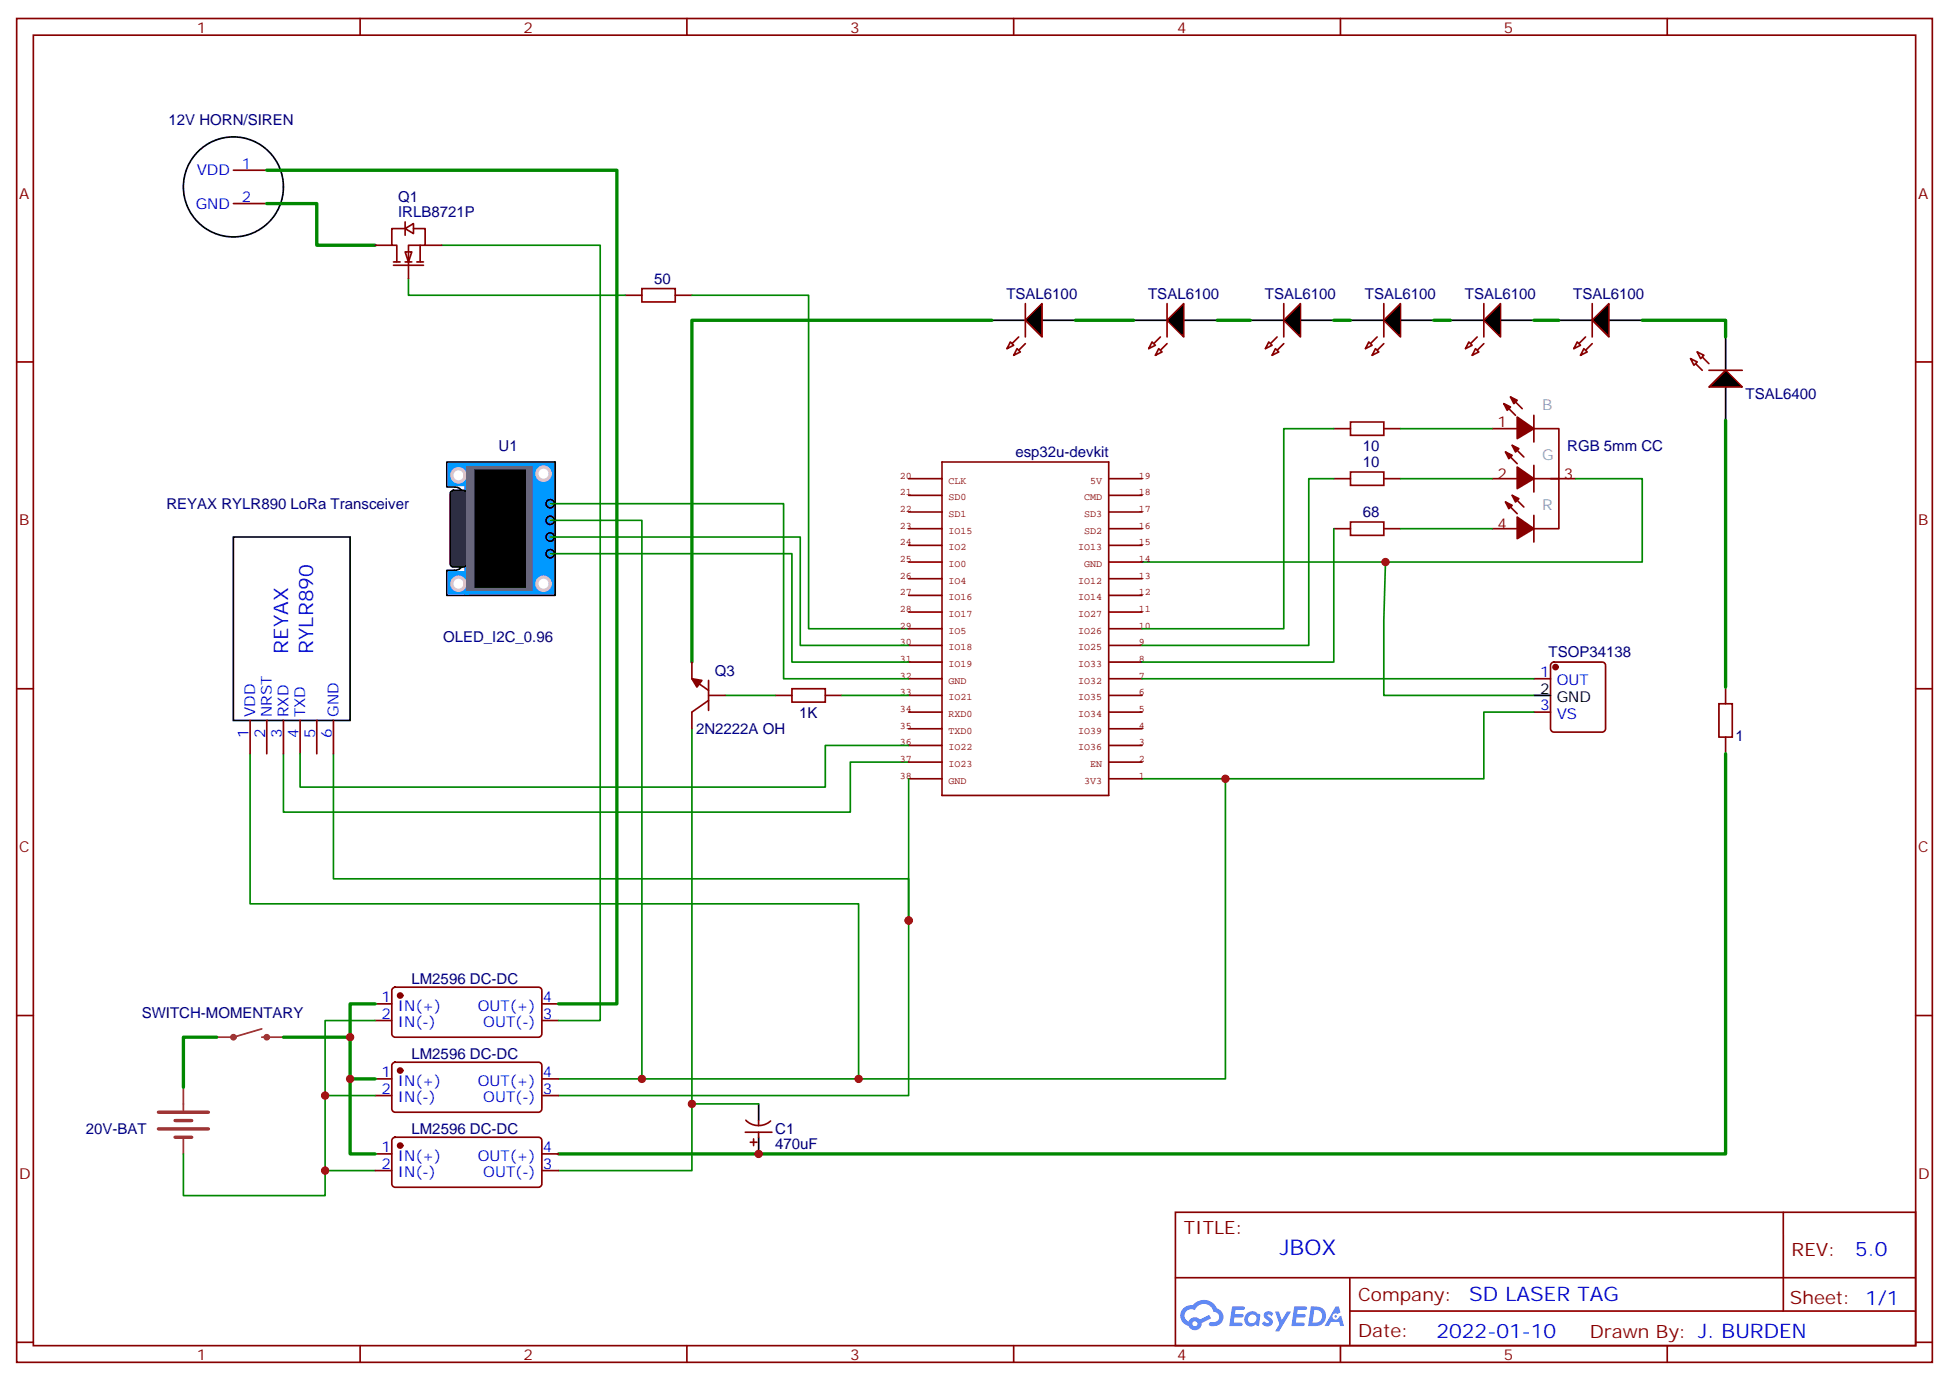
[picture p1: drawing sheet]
<svg xmlns="http://www.w3.org/2000/svg" width="412mm" height="292mm" viewBox="0 0 412 292" stroke-linecap="round" stroke-linejoin="round" font-family="sans-serif">
<g fill="none" stroke="#870000" stroke-width=".35">
<path d="M3.5 3.9h405.4v284.4h-405.4zM7.1 7.4h398.2v277.3h-398.2zM76.2 3.9v3.5M145.3 3.9v3.5M214.5 3.9v3.5M283.6 3.9v3.5M352.8 3.9v3.5M3.5 76.6h3.6M405.3 76.6h3.6M3.5 145.7h3.6M405.3 145.7h3.6M3.5 214.9h3.6"/>
<path d="M405.3 214.9h3.6M248.7 256.5h156.6v28.2h-156.6zM377.3 256.5v20.9M248.7 270.4h156.5M285.6 277.4h119.6M285.6 270.4v14.1M3.5 284h3.6M76.2 284.7v3.6M145.3 284.7v3.6M214.5 284.7v3.6M283.6 284.7v3.6M352.8 284.7v3.6"/>
<path d="M405.3 284h3.6"/>
</g>
<g fill="#5487ff">
<path d="M267.7 277.7a1.22 1.22 0 0 1 1.7 .2l-.4 .6a.47 .47 0 0 0-.3-.4 .47 .47 0 0 0-.5 .2v.1a1.55 1.55 0 0 1 1.1 1.5 1.34 1.34 0 0 1-2.3 .2l.5-.6 .7 .5a.29 .29 0 0 0 .3-.3 .29 .29 0 0 0-.2-.3 1.04 1.04 0 0 1-.6-1.7z"/>
<path d="M260.7 276.4h2.1a.43 .43 0 0 1 .5 .1 .43 .43 0 0 1 .1 .5l-.3 .2h-1.7l-.1 .8h1.5a.37 .37 0 0 1 .3 .4 .37 .37 0 0 1-.3 .4h-1.6l-.2 1.1h1.3a.43 .43 0 0 1 .5 0 .43 .43 0 0 1 .1 .5l-.3 .2h-2.5z"/>
<path d="M273.8 276.4h2.2a.43 .43 0 0 1 .4 .1 .43 .43 0 0 1 .1 .5l-.3 .2h-1.6l-.2 .8h1.6a.37 .37 0 0 1 .3 .4 .37 .37 0 0 1-.4 .4h-1.6l-.1 1.1h1.3a.43 .43 0 0 1 .4 0 .43 .43 0 0 1 .1 .5l-.3 .2h-2.4z"/>
<path d="M282.6 276.4h.7l.3 1.3-.6 .3a.69 .69 0 0 0-1 .3 .69 .69 0 0 0 .4 .9 .69 .69 0 0 0 .9-.6l.5-.2 .6 2.2h-.8l-.2-.9h-1.8l-.5 .9h-.8z"/>
<path d="M269.8 277.5h.8l.6 1.8 1.1-1.8h.9l-2.6 4.2h-.8l.9-1.5z"/>
<path d="M277.4 276.4l-.6 4.2h1.3a2.11 2.11 0 0 0 2.5-2.1 2.11 2.11 0 0 0-2.5-2.1zM278.1 277.2a1.39 1.39 0 0 1 1.7 1.4 1.39 1.39 0 0 1-1.8 1.3h-.3z"/>
<path d="M263.7 278.1a1.47 1.47 0 0 0-.1 2.1 1.47 1.47 0 0 0 2.1 .1l.7 .3 .3-2.3-.2-.3h-.4a1.49 1.49 0 0 0-2.4 .1zM264.4 278.4a.92 .92 0 0 1 1.5 .5 .92 .92 0 0 1-1.3 1.1 .9 .9 0 0 1-.2-1.6z"/>
<path d="M250.4 276.8a2.18 2.18 0 0 0 1.1 3.7 1.44 1.44 0 0 0 1.6 .9 1.44 1.44 0 0 0 1.2-1.4l2-1-.5-.8-1.9 1a1.47 1.47 0 0 0-2.4 .4 1.39 1.39 0 0 1-.7-1.9 1.39 1.39 0 0 1 2-.5 2.08 2.08 0 0 1 2.2-1.3 2.08 2.08 0 0 1 1.8 1.7 1.07 1.07 0 0 1 1.2 1 1.07 1.07 0 0 1-1 1.1h-.7a.43 .43 0 0 0-.5 .4 .43 .43 0 0 0 .4 .5 2 2 0 0 0 2.4-1 2 2 0 0 0-.7-2.6l-.4-.2a2.98 2.98 0 0 0-5.1-.6l-1.1 .1zM252.3 280.1a.55 .55 0 0 1 1.1 0 .55 .55 0 0 1-1.1 0z"/>
<circle cx="282.6" cy="278.5" r=".26"/>
</g>
<g fill="#870000" stroke="#870000" stroke-width=".35">
<path d="M318.2 85.4l1.4 .7-.7 .7z"/>
<path d="M319.6 84l1.4 .7-.7 .7z"/>
<path d="M321 88.2l3.6 2.5-3.6 2.1z"/>
<path d="M318.6 95.6l1.4 .7-.7 .7z"/>
<path d="M320 94.2l1.4 .7-.7 .7z"/>
<path d="M321 98.8l3.6 2.5-3.6 2.1z"/>
<path d="M318.6 106.2l1.4 .7-.7 .7z"/>
<path d="M320 104.8l1.4 .7-.7 .7z"/>
<path d="M321 109.4l3.6 2.5-3.6 2.1z"/>
<circle cx="329.1" cy="141.1" r=".53"/>
</g>
<g fill="none" stroke="#870000" stroke-width=".35">
<path d="M49.4 36h7M49.4 43.1h7M245.5 71.3l-2.4 2.5M246.9 72.7l-2.4 2.5M315.7 90.7h5.3M318.2 85.4l2.5 2.5M318.6 95.6l2.4 2.5M319.6 84l2.5 2.5M320 94.2l2.4 2.5M324.6 90.7h5.2v21.2h-5.2M324.6 87.9v5.6M324.6 98.5v5.6"/>
<path d="M315.7 101.3h5.3M315.7 111.9h5.3M318.6 106.2l2.4 2.5M320 104.8l2.4 2.5M324.6 101.3h8.8M324.6 109v5.7M52.9 152.4v7.1M56.4 152.4v7.1M60 152.4v7.1M63.5 152.4v7.1M67 152.4v7.1M70.6 152.4v7.1"/>
<path d="M164 147.1h3.6M167.6 145.7h7v2.9h-7zM174.6 147.1h3.6M324.6 143.6h3.5M324.6 150.7h3.5M328.3 140.3l.5-.2h10.2a.71 .71 0 0 1 .7 .7v13.4a.76 .76 0 0 1-.7 .7h-10.2a.76 .76 0 0 1-.7-.7v-13.4zM363.7 148.9h2.8v7.1h-2.8zM365.1 145.4v3.5M365.1 156v3.5"/>
</g>
<g fill="none" stroke="#000" stroke-width=".35">
<path d="M239.9 67.8h7M250.5 67.8h7M49.4 113.6h24.7v38.8h-24.7zM324.6 147.1h3.5"/>
<circle cx="49.4" cy="39.5" r="10.6"/>
</g>
<path d="M293.2 118.9l-.4 12.4v15.8h31.8M52.9 159.5v31.7h128.8v37.1M60 159.5v12.3h119.9v-10.5h12.4M70.6 159.5v26.4h121.7v8.9M324.6 150.7h-10.6v14.1h-54.7" fill="none" stroke="#008700" stroke-width=".35"/>
<path d="M246.9 67.8l3.6-3.6v7.1z" fill="#000" stroke="#870000" stroke-width=".35"/>
<g fill="#f0f0f0" stroke="#870000" stroke-width=".35">
<path d="M243.8 72.4l.7 .7-1.4 .7z"/>
<path d="M245.2 73.8l.7 .7-1.4 .7z"/>
</g>
<path d="M215.5 71.3l-2.4 2.5M217 72.7l-2.5 2.5M246.9 64.2v7.1" fill="none" stroke="#870000" stroke-width=".35"/>
<path d="M209.9 67.8h7.1M220.5 67.8h7" fill="none" stroke="#000" stroke-width=".35"/>
<path d="M217 67.8l3.5-3.6v7.1z" fill="#000" stroke="#870000" stroke-width=".35"/>
<g fill="#f0f0f0" stroke="#870000" stroke-width=".35">
<path d="M213.8 72.4l.7 .7-1.4 .7z"/>
<path d="M215.2 73.8l.7 .7-1.4 .7z"/>
</g>
<g fill="none" stroke="#870000" stroke-width=".35">
<path d="M132.3 62.5h3.5M135.8 61.1h7.1v2.8h-7.1zM142.9 62.5h3.5M217 64.2v7.1M270.2 71.3l-2.4 2.5M271.6 72.7l-2.4 2.5M282.2 90.7h3.6M285.8 99.9h7v2.8h-7zM285.8 89.3h7v2.8h-7zM292.8 90.7h3.5M282.2 111.9h3.6M282.2 101.3h3.6"/>
<path d="M285.8 110.5h7v2.8h-7zM292.8 111.9h3.5M292.8 101.3h3.5"/>
</g>
<path d="M86.4 58.9v3.6h45.9M146.4 62.5h24.7v70.5h21.2M296.3 90.7h19.4M296.3 111.9h19.4M296.3 101.3h19.4M333.4 101.3h14.1v17.6h-105.8M146.4 154.2v93.5h-28.2M241.7 164.8h17.6v63.5h-141.1M192.3 194.8v37h-74.1M38.8 244.2v8.8h30v-5.3h10.6" fill="none" stroke="#008700" stroke-width=".35"/>
<path d="M56.4 43.1h10.6v8.8h12.4M209.9 67.8h-63.5v72.3M227.5 67.8h12.4M365.1 159.5v84.7h-246.9M45.9 219.5h-7.1v10.5" fill="none" stroke="#008700" stroke-width=".71"/>
<g fill="none" stroke="#8c2424" stroke-width=".71">
<path d="M33.5 235.3h10.6M33.5 238.9h10.6M37 237.1h3.6M37 240.6h3.6"/>
<circle cx="49.4" cy="219.5" r=".35"/>
<circle cx="56.4" cy="219.5" r=".35"/>
</g>
<path d="M55.4 217.7l-6 1.8h-3.5M55.4 219.5h4.6M38.8 230v5M38.8 240.6v3.6" fill="none" stroke="#8c2424" stroke-width=".35"/>
<path d="M264.6 67.8h7M275.2 67.8h7" fill="none" stroke="#000" stroke-width=".35"/>
<path d="M271.6 67.8l3.6-3.6v7.1z" fill="#000" stroke="#870000" stroke-width=".35"/>
<g fill="#f0f0f0" stroke="#870000" stroke-width=".35">
<path d="M268.5 72.4l.7 .7-1.4 .7z"/>
<path d="M269.9 73.8l.7 .7-1.4 .7z"/>
</g>
<path d="M271.6 64.2v7.1M291.4 71.3l-2.5 2.5M292.8 72.7l-2.5 2.5" fill="none" stroke="#870000" stroke-width=".35"/>
<path d="M257.5 67.8h7.1" fill="none" stroke="#008700" stroke-width=".71"/>
<path d="M285.8 67.8h7M296.3 67.8h7.1" fill="none" stroke="#000" stroke-width=".35"/>
<path d="M292.8 67.8l3.5-3.6v7.1z" fill="#000" stroke="#870000" stroke-width=".35"/>
<g fill="#f0f0f0" stroke="#870000" stroke-width=".35">
<path d="M289.6 72.4l.7 .7-1.4 .7z"/>
<path d="M291 73.8l.7 .7-1.4 .7z"/>
</g>
<path d="M292.8 64.2v7.1M312.6 71.3l-2.5 2.5M314 72.7l-2.5 2.5" fill="none" stroke="#870000" stroke-width=".35"/>
<path d="M282.2 67.8h3.6" fill="none" stroke="#008700" stroke-width=".71"/>
<path d="M306.9 67.8h7.1M317.5 67.8h7.1" fill="none" stroke="#000" stroke-width=".35"/>
<path d="M314 67.8l3.5-3.6v7.1z" fill="#000" stroke="#870000" stroke-width=".35"/>
<g fill="#f0f0f0" stroke="#870000" stroke-width=".35">
<path d="M310.8 72.4l.7 .7-1.4 .7z"/>
<path d="M312.2 73.8l.7 .7-1.4 .7z"/>
</g>
<path d="M314 64.2v7.1M335.5 71.3l-2.5 2.5M336.9 72.7l-2.5 2.5" fill="none" stroke="#870000" stroke-width=".35"/>
<path d="M303.4 67.8h3.5" fill="none" stroke="#008700" stroke-width=".71"/>
<path d="M329.8 67.8h7.1M340.4 67.8h7.1" fill="none" stroke="#000" stroke-width=".35"/>
<path d="M336.9 67.8l3.5-3.6v7.1z" fill="#000" stroke="#870000" stroke-width=".35"/>
<g fill="#f0f0f0" stroke="#870000" stroke-width=".35">
<path d="M333.7 72.4l.7 .7-1.4 .7z"/>
<path d="M335.1 73.8l.7 .7-1.4 .7z"/>
</g>
<path d="M336.9 64.2v7.1M357.7 75.9l2.5 2.5M359.1 74.5l2.5 2.4" fill="none" stroke="#870000" stroke-width=".35"/>
<path d="M324.6 67.8h5.2" fill="none" stroke="#008700" stroke-width=".71"/>
<path d="M365.1 71.3v7.1M365.1 81.9v7" fill="none" stroke="#000" stroke-width=".35"/>
<path d="M361.6 81.9l3.5-3.5 3.6 3.5z" fill="#000" stroke="#870000" stroke-width=".35"/>
<g fill="#f0f0f0" stroke="#870000" stroke-width=".35">
<path d="M359.1 74.5l1.4 .7-.7 .7z"/>
<path d="M357.7 75.9l1.4 .7-.7 .7z"/>
</g>
<g fill="none" stroke="#870000" stroke-width=".35">
<path d="M361.6 78.4h7.1M79.4 212.4h3.5M79.4 215.9h3.5M83.1 209.1l.5-.2h30.3a.71 .71 0 0 1 .8 .7v9.2a.76 .76 0 0 1-.8 .7h-30.3a.76 .76 0 0 1-.7-.7v-9.2zM114.7 212.4h3.5M114.7 215.9h3.5M79.4 228.3h3.5M79.4 231.8h3.5M83.1 225l.5-.2h30.3a.71 .71 0 0 1 .8 .7v9.1a.76 .76 0 0 1-.8 .7h-30.3a.76 .76 0 0 1-.7-.7v-9.1zM114.7 228.3h3.5M114.7 231.8h3.5M157.7 239.6h5.6"/>
<path d="M157.8 237a3.8 3.8 0 0 0 5.3 .2M160.5 237.1v1.1M160.5 239.6v1M79.4 244.2h3.5M79.4 247.7h3.5M83.1 240.8l.5-.2h30.3a.71 .71 0 0 1 .8 .7v9.2a.76 .76 0 0 1-.8 .7h-30.3a.76 .76 0 0 1-.7-.7v-9.2zM114.7 244.2h3.5M114.7 247.7h3.5M158.7 241.7h1.5M159.5 241v1.4"/>
</g>
<path d="M56.4 36h74.1v176.4h-12.3M347.5 67.8h17.6v3.5M365.1 88.9v56.5M74.1 219.5v8.8h5.3M79.4 212.4h-5.3v7.1h-14.1M74.1 228.3v15.9h5.3" fill="none" stroke="#008700" stroke-width=".71"/>
<g fill="none" stroke="#850000" stroke-width=".35">
<path d="M199.3 97.8h35.3v70.5h-35.3zM192.3 118.9h7M192.3 115.4h7M192.3 111.9h7M192.3 108.3h7M192.3 104.8h7M192.3 101.3h7M234.6 118.9h7.1M234.6 115.4h7.1M234.6 111.9h7.1M234.6 108.3h7.1M234.6 104.8h7.1"/>
<path d="M234.6 101.3h7.1M192.3 133h7M192.3 129.5h7M192.3 126h7M192.3 122.4h7M192.3 136.6h7M234.6 133h7.1M234.6 129.5h7.1M234.6 126h7.1M234.6 122.4h7.1M234.6 136.6h7.1M192.3 157.7h7"/>
<path d="M192.3 140.1h7M192.3 143.6h7M192.3 147.1h7M192.3 150.7h7M192.3 154.2h7M234.6 157.7h7.1M234.6 140.1h7.1M234.6 143.6h7.1M234.6 147.1h7.1M234.6 150.7h7.1M234.6 154.2h7.1M192.3 164.8h7"/>
<path d="M192.3 161.3h7M234.6 164.8h7.1M234.6 161.3h7.1"/>
</g>
<path d="M93.5 51.9h33.5v164h-8.8M282.2 90.7h-10.6v42.3h-29.9M282.2 111.9v28.2h-40.5M282.2 101.3h-5.3v35.3h-35.2M153.5 147.1h10.5M178.2 147.1h14.1M192.3 157.7h-17.7v8.8h-111.1v-7M241.7 143.6h82.9M192.3 164.8v30M79.4 215.9h-10.6v15.9M79.4 231.8h-10.6v15.9M146.4 233.6h14.1" fill="none" stroke="#008700" stroke-width=".35"/>
<g fill="#870000" stroke="#870000" stroke-width=".35">
<circle cx="84.7" cy="210.6" r=".53"/>
<circle cx="84.7" cy="226.5" r=".53"/>
<circle cx="84.7" cy="242.4" r=".53"/>
</g>
<path d="M160.5 233.6v3.5M160.5 240.6v3.6" fill="none" stroke="#000" stroke-width=".35"/>
<path d="M98.1 97.8h19.4v28.2h-19.4z" fill="#09f" stroke="#fff" stroke-width=".35"/>
<path d="M117.5 97.8v28.2h-23v-5.3h1.8" fill="none" stroke="#000" stroke-width=".35"/>
<g fill="#fff">
<circle cx="116.4" cy="117.2" r=".18"/>
<circle cx="116.4" cy="113.6" r=".18"/>
<circle cx="116.4" cy="106.6" r=".18"/>
<circle cx="116.4" cy="110.1" r=".18"/>
</g>
<g fill="#fff" stroke="#ccc" stroke-width=".71">
<circle cx="115" cy="100.2" r="1.41"/>
<circle cx="115" cy="123.5" r="1.41"/>
</g>
<path d="M96.3 103a1.91 1.91 0 0 1 1.8 2M98.1 118.9a1.91 1.91 0 0 1-2 1.8" fill="none" stroke="#000" stroke-width=".35"/>
<path d="M98.1 104.8v14.1z" fill="#09f" stroke="#000" stroke-width=".35"/>
<g fill="none" stroke="#000" stroke-width=".35">
<path d="M117.5 97.8h-23v5.2h1.8"/>
<circle cx="116.4" cy="113.6" r=".88"/>
<circle cx="116.4" cy="110.1" r=".88"/>
<circle cx="116.4" cy="106.6" r=".88"/>
<circle cx="116.4" cy="117.2" r=".88"/>
</g>
<path d="M94.9 121h4.2v4.6h-4.2z" fill="#09f" stroke="#09f" stroke-width=".35"/>
<circle cx="97" cy="123.5" r="1.41" fill="#fff" stroke="#ccc" stroke-width=".71"/>
<path d="M94.9 98.1h4.2v4.6h-4.2z" fill="#09f" stroke="#09f" stroke-width=".35"/>
<circle cx="97" cy="100.6" r="1.41" fill="#fff" stroke="#ccc" stroke-width=".71"/>
<path d="M95.5 104l.5-.2h2.1a.71 .71 0 0 1 .7 .7v14.8a.76 .76 0 0 1-.7 .7h-2.1a.76 .76 0 0 1-.8-.7v-14.8z" fill="#333" stroke="#000" stroke-width=".35"/>
<path d="M98.8 98.8h13.7v26.1h-13.7z" fill="#666" stroke="#666" stroke-width=".35"/>
<path d="M100.5 99.5h10.6v24.7h-10.6z" fill="#000" stroke="#000" stroke-width=".35"/>
<path d="M116.4 113.6h52.9v23h23M116.4 117.2h51.2v22.9h24.7M116.4 106.6h49.4v37h26.5M116.4 110.1h19.4v118.2" fill="none" stroke="#008700" stroke-width=".35"/>
<g fill="#fff" stroke="#870000" stroke-width=".35">
<path d="M85.7 53.3h1.4l-.7 2.1z"/>
<path d="M85.7 48.4l1.8-1.1v2.1z"/>
</g>
<g fill="none" stroke="#870000" stroke-width=".35">
<path d="M79.4 51.9h3.5M83.3 56.1h6.3M83.3 55.4h1.4M85.7 48.4h-2.8v3.5h1.1v3.5M85.7 47v2.8M85.7 55.4h1.4M87.5 48.4h2.5v3.5h-3.6v7M88.2 55.4h1.4M88.9 51.9v3.5M90 51.9h3.5M146.4 140.1v3.5l3.5 2.5M149.9 148.2l-3.5 2.5v3.5"/>
<path d="M149.9 147.1h3.6M149.9 144v6.3"/>
</g>
<path d="M146.4 143.6l2.1 .4-1 1.4z" fill="#870000" stroke="#870000" stroke-width=".35"/>
<g fill="#c00">
<circle cx="192.3" cy="194.8" r=".88"/>
<circle cx="181.7" cy="228.3" r=".88"/>
<circle cx="68.8" cy="247.7" r=".88"/>
<circle cx="68.8" cy="231.8" r=".88"/>
<circle cx="74.1" cy="219.5" r=".88"/>
<circle cx="74.1" cy="228.3" r=".88"/>
<circle cx="259.3" cy="164.8" r=".88"/>
<circle cx="293.2" cy="118.9" r=".88"/>
<circle cx="160.5" cy="244.2" r=".88"/>
<circle cx="146.4" cy="233.6" r=".88"/>
<circle cx="135.8" cy="228.3" r=".88"/>
</g>
<text font-size="4.6" fill="#00f" x="270.8" y="265.5">JBOX</text>
<g font-size="4.2" fill="#00f">
<text x="60.9" y="138.3" transform="rotate(-90 60.9 138.3)">REYAX</text>
<text x="66.2" y="138.3" transform="rotate(-90 66.2 138.3)">RYLR890</text>
<text x="392.5" y="265.8">5.0</text>
<text x="310.9" y="275.3">SD LASER TAG</text>
<text x="304" y="283.1">2022-01-10</text>
</g>
<g font-size="3.9" fill="#800">
<text x="250.5" y="261.1">TITLE:</text>
<text x="379.1" y="265.8">REV:</text>
<text x="287.4" y="275.3">Company:</text>
<text x="378.7" y="275.9">Sheet: 1/1</text>
<text x="287.4" y="283">Date:</text>
<text x="336.4" y="283.1">Drawn By: J. BURDEN</text>
</g>
<g font-size="3.2" fill="#800">
<text x="41.6" y="6.9">1</text>
<text x="110.8" y="6.9">2</text>
<text x="179.9" y="6.9">3</text>
<text x="249.1" y="6.9">4</text>
<text x="318.2" y="6.9">5</text>
<text x="4.1" y="42">A</text>
<text x="405.9" y="42">A</text>
<text x="316.9" y="90.3">1</text>
<text x="316.9" y="101.3">2</text>
<text x="330.9" y="101.3">3</text>
<text x="4.1" y="111.2">B</text>
<text x="316.9" y="111.9">4</text>
<text x="405.9" y="111.2">B</text>
<text x="4.1" y="180.3">C</text>
<text x="405.9" y="180.3">C</text>
<text x="4.1" y="249.4">D</text>
<text x="405.9" y="249.4">D</text>
<text x="41.6" y="287.7">1</text>
<text x="110.8" y="287.7">2</text>
<text x="179.9" y="287.7">3</text>
<text x="249.1" y="287.7">4</text>
<text x="318.2" y="287.7">5</text>
</g>
<g font-size="3.2" fill="#000080">
<text x="35.7" y="26.6">12V HORN/SIREN</text>
<text x="84.2" y="45.9">IRLB8721P</text>
<text x="84.2" y="42.7">Q1</text>
<text x="138.4" y="60">50</text>
<text x="213" y="63.2">TSAL6100</text>
<text x="242.9" y="63.2">TSAL6100</text>
<text x="267.6" y="63.2">TSAL6100</text>
<text x="288.8" y="63.2">TSAL6100</text>
<text x="310" y="63.2">TSAL6100</text>
<text x="332.9" y="63.2">TSAL6100</text>
<text x="369.4" y="84.4">TSAL6400</text>
<text x="105.5" y="95.3">U1</text>
<text x="288.4" y="95.4">10</text>
<text x="331.6" y="95.4">RGB 5mm CC</text>
<text x="214.9" y="96.7">esp32u-devkit</text>
<text x="288.4" y="98.8">10</text>
<text x="35.2" y="107.6">REYAX RYLR890 LoRa Transceiver</text>
<text x="288.4" y="109.4">68</text>
<text x="93.8" y="135.9">OLED_I2C_0.96</text>
<text x="151.3" y="143">Q3</text>
<text x="327.7" y="139">TSOP34138</text>
<text x="147.3" y="155.4">2N2222A OH</text>
<text x="169.1" y="151.8">1K</text>
<text x="367.2" y="156.8">1</text>
<text x="87.1" y="208.3">LM2596 DC-DC</text>
<text x="30" y="215.3">SWITCH-MOMENTARY</text>
<text x="87.1" y="224.2">LM2596 DC-DC</text>
<text x="87.1" y="240">LM2596 DC-DC</text>
<text x="18.2" y="240">20V-BAT</text>
<text x="164" y="243.2">470uF</text>
<text x="164" y="240">C1</text>
</g>
<g font-size="3.2" fill="#00f">
<text x="51.2" y="35.7">1</text>
<text x="41.6" y="37.1">VDD</text>
<text x="41.4" y="44.1">GND</text>
<text x="51.2" y="42.7">2</text>
<text x="325.9" y="143.3">1</text>
<text x="329.4" y="145">OUT</text>
<text x="54" y="151.7" transform="rotate(-90 54 151.7)">VDD</text>
<text x="57.5" y="151.7" transform="rotate(-90 57.5 151.7)">NRST</text>
<text x="61" y="151.7" transform="rotate(-90 61 151.7)">RXD</text>
<text x="64.6" y="151.7" transform="rotate(-90 64.6 151.7)">TXD</text>
<text x="71.6" y="151.7" transform="rotate(-90 71.6 151.7)">GND</text>
<text x="325.9" y="150.3">3</text>
<text x="329.4" y="152.1">VS</text>
<text x="52.6" y="156.2" transform="rotate(-90 52.6 156.2)">1</text>
<text x="56.1" y="156.2" transform="rotate(-90 56.1 156.2)">2</text>
<text x="59.6" y="156.2" transform="rotate(-90 59.6 156.2)">3</text>
<text x="63.1" y="156.2" transform="rotate(-90 63.1 156.2)">4</text>
<text x="66.7" y="156.2" transform="rotate(-90 66.7 156.2)">5</text>
<text x="70.2" y="156.2" transform="rotate(-90 70.2 156.2)">6</text>
<text x="80.7" y="212.1">1</text>
<text x="80.7" y="215.6">2</text>
<text x="84.2" y="213.8">IN(+)</text>
<text x="101.1" y="213.8">OUT(+)</text>
<text x="114.8" y="215.6">3</text>
<text x="114.8" y="212.1">4</text>
<text x="84.2" y="217.3">IN(-)</text>
<text x="102.2" y="217.3">OUT(-)</text>
<text x="80.7" y="227.9">1</text>
<text x="114.8" y="227.9">4</text>
<text x="80.7" y="231.5">2</text>
<text x="84.2" y="229.7">IN(+)</text>
<text x="84.2" y="233.2">IN(-)</text>
<text x="101.1" y="229.7">OUT(+)</text>
<text x="102.2" y="233.2">OUT(-)</text>
<text x="114.8" y="231.5">3</text>
<text x="80.7" y="243.8">1</text>
<text x="84.2" y="245.6">IN(+)</text>
<text x="101.1" y="245.6">OUT(+)</text>
<text x="114.8" y="243.8">4</text>
<text x="80.7" y="247.3">2</text>
<text x="84.2" y="249.1">IN(-)</text>
<text x="102.2" y="249.1">OUT(-)</text>
<text x="114.8" y="247.3">3</text>
</g>
<g font-size="3.2" fill="#999">
<text x="326.3" y="86.7">B</text>
<text x="326.3" y="97.3">G</text>
<text x="326.3" y="107.9">R</text>
</g>
<g font-size="3.2">
<text x="325.9" y="146.8">2</text>
<text x="329.4" y="148.6">GND</text>
</g>
<g font-size="2.1" fill="#840000">
<text x="190.4" y="101.2">20</text>
<text x="240.9" y="101.2">19</text>
<text x="190.4" y="104.8">21</text>
<text x="200.7" y="102.3">CLK</text>
<text x="200.7" y="105.9">SD0</text>
<text x="229.4" y="105.9">CMD</text>
<text x="230.6" y="102.3">5V</text>
<text x="240.9" y="104.8">18</text>
<text x="190.4" y="108.3">22</text>
<text x="190.4" y="111.8">23</text>
<text x="200.7" y="109.4">SD1</text>
<text x="200.7" y="112.9">IO15</text>
<text x="229.4" y="112.9">SD2</text>
<text x="229.4" y="109.4">SD3</text>
<text x="240.9" y="111.8">16</text>
<text x="240.9" y="108.3">17</text>
<text x="190.4" y="115.4">24</text>
<text x="190.4" y="118.9">25</text>
<text x="200.7" y="116.5">IO2</text>
<text x="200.7" y="120">IO0</text>
<text x="228.1" y="116.5">IO13</text>
<text x="229.4" y="120">GND</text>
<text x="240.9" y="118.9">14</text>
<text x="240.9" y="115.4">15</text>
<text x="190.4" y="122.4">26</text>
<text x="190.4" y="125.9">27</text>
<text x="200.7" y="123.5">IO4</text>
<text x="228.1" y="123.5">IO12</text>
<text x="240.9" y="125.9">12</text>
<text x="240.9" y="122.4">13</text>
<text x="190.4" y="129.5">28</text>
<text x="200.7" y="127">IO16</text>
<text x="200.7" y="130.6">IO17</text>
<text x="228.1" y="130.6">IO27</text>
<text x="228.1" y="127">IO14</text>
<text x="240.9" y="129.5">11</text>
<text x="190.4" y="133">29</text>
<text x="190.4" y="136.5">30</text>
<text x="200.7" y="134.1">IO5</text>
<text x="200.7" y="137.6">IO18</text>
<text x="228.1" y="134.1">IO26</text>
<text x="228.1" y="137.6">IO25</text>
<text x="240.9" y="133">10</text>
<text x="240.9" y="136.5">9</text>
<text x="190.4" y="140.1">31</text>
<text x="190.4" y="143.6">32</text>
<text x="200.7" y="141.1">IO19</text>
<text x="228.1" y="141.1">IO33</text>
<text x="240.9" y="143.6">7</text>
<text x="240.9" y="140.1">8</text>
<text x="190.4" y="147.1">33</text>
<text x="200.7" y="144.7">GND</text>
<text x="200.7" y="148.2">IO21</text>
<text x="228.1" y="148.2">IO35</text>
<text x="228.1" y="144.7">IO32</text>
<text x="240.9" y="147.1">6</text>
<text x="190.4" y="150.6">34</text>
<text x="190.4" y="154.2">35</text>
<text x="200.7" y="151.7">RXD0</text>
<text x="200.7" y="155.3">TXD0</text>
<text x="228.1" y="155.3">IO39</text>
<text x="228.1" y="151.7">IO34</text>
<text x="240.9" y="154.2">4</text>
<text x="240.9" y="150.6">5</text>
<text x="190.4" y="157.7">36</text>
<text x="190.4" y="161.2">37</text>
<text x="200.7" y="158.8">IO22</text>
<text x="228.1" y="158.8">IO36</text>
<text x="240.9" y="161.2">2</text>
<text x="240.9" y="157.7">3</text>
<text x="190.4" y="164.7">38</text>
<text x="200.7" y="162.3">IO23</text>
<text x="200.7" y="165.8">GND</text>
<text x="229.4" y="165.8">3V3</text>
<text x="230.6" y="162.3">EN</text>
<text x="240.9" y="164.7">1</text>
</g>
<g font-size="1.8" fill="#fff">
<text x="119.9" y="116" transform="rotate(-90 119.9 116)">SCLVCC GND</text>
<text x="119.9" y="120.6" transform="rotate(-90 119.9 120.6)">SDA</text>
</g>
</svg>
